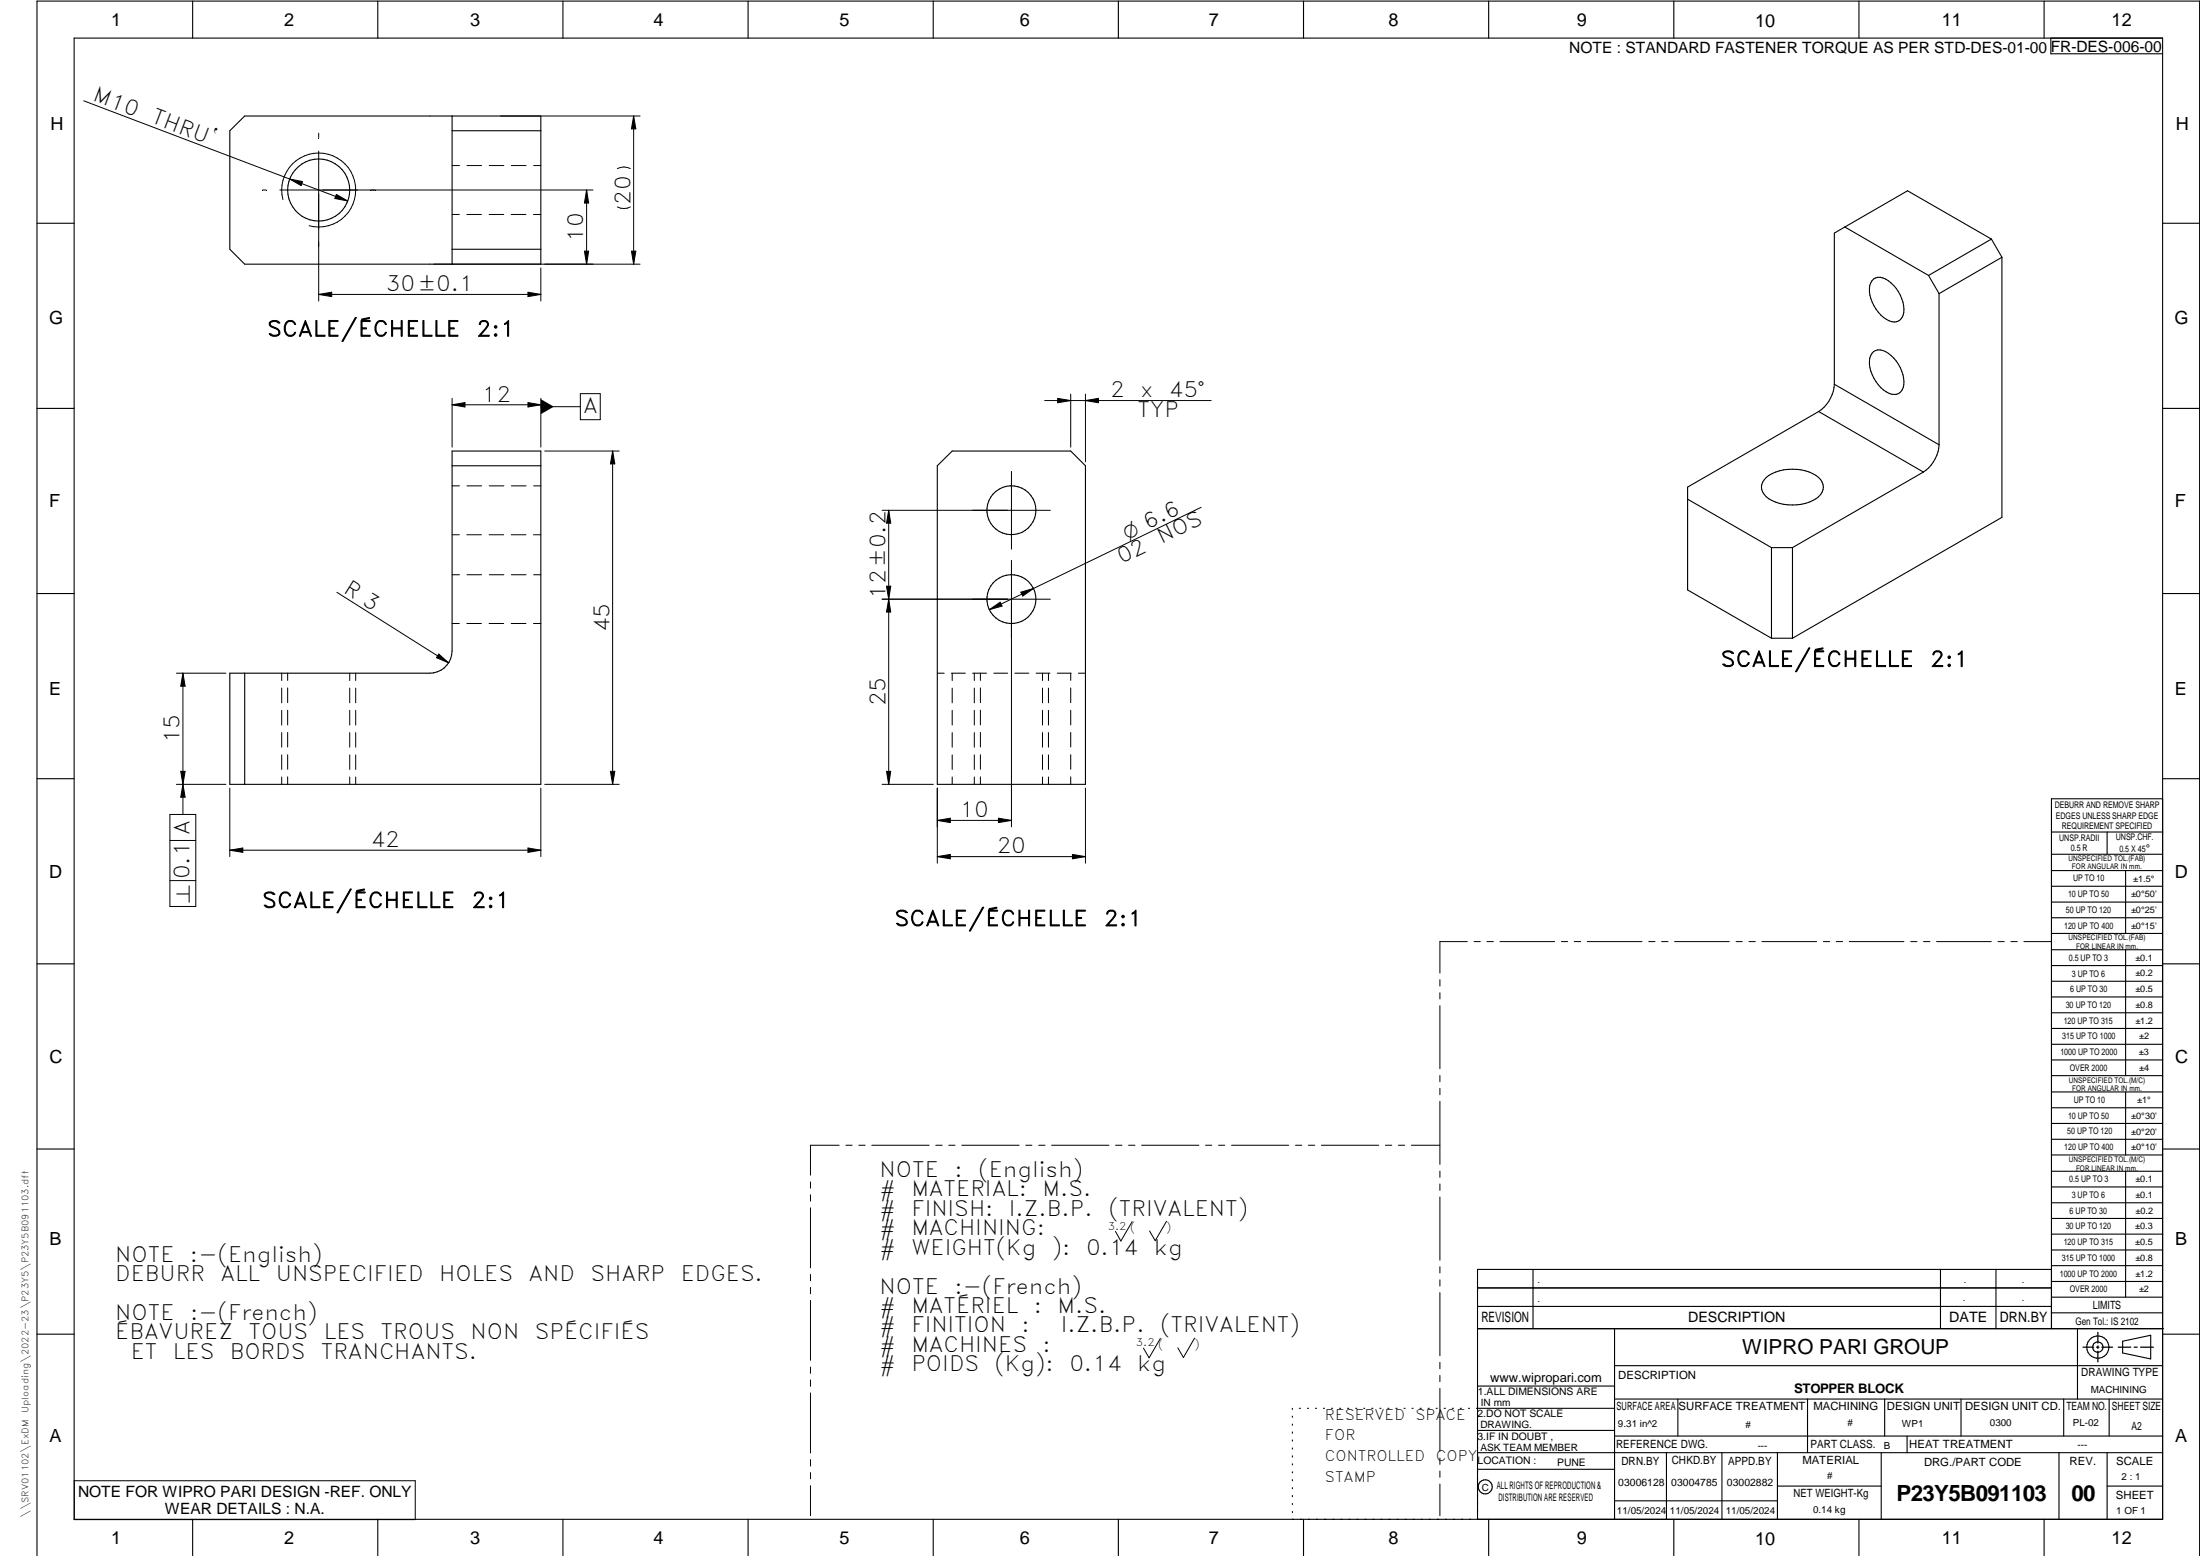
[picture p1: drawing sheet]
<svg xmlns="http://www.w3.org/2000/svg" width="594mm" height="420mm" viewBox="0 0 594 420" stroke-linecap="round" stroke-linejoin="round" font-family="sans-serif">
<g fill="none" stroke="#000" stroke-width=".3">
<path d="M20 10.3h564v400h-564zM52 .3v10M102 .3v10M152 .3v10M202 .3v10M252 .3v10M302 .3v10M352 .3v10M402 .3v10M452 .3v10M502 .3v10M552 .3v10"/>
<path d="M553.8 10.3v4.2h30.2M62.1 35.3l4-4h79.9v40h-79.9l-4-4zM122.1 35.3h23.9M122.1 31.3v40M10 60.3h10M122.1 67.3h23.9M498.2 61.3l22.6 13.1M505.9 75.4a3.3 3.3 0 0 1 4 .4 9.7 9.7 0 0 1 4 9.3 2.74 2.74 0 0 1-4.5 1.1 9.9 9.9 0 0 1-4.5-9.1zM520.8 74.4l2.8 4.9M523.6 79.3v40.8M537.8 64.6l2.8 4.9M537.8 64.6l-17 9.8"/>
<path d="M537.8 64.6l-22.7-13.1-19.8 11.4v40.9M540.6 69.5l-17 9.8M540.6 69.5v70.2l-56.6 32.6M584 60.3h10M505.9 95a3.3 3.3 0 0 1 4 .4 9.7 9.7 0 0 1 4 9.3 2.74 2.74 0 0 1-4.5 1.1 9.9 9.9 0 0 1-4.5-9.1zM10 110.3h10M491.1 111.1l-35.4 20.4v27.8l22.7 13M491.1 111.1l28.3 16.4M495.3 103.8l28.3 16.3M495.3 103.8a9.6 9.6 0 0 1-4.2 7.3M584 110.3h10M122.1 125.8h23.9"/>
<path d="M253.1 125.8l4-4h32l4 4v86h-40zM455.7 134.8l22.7 13.1M477 128.9a12.4 12.4 0 0 1 14.1 0 3.4 3.4 0 0 1-.8 5.8 12.6 12.6 0 0 1-13.3-.5 3.3 3.3 0 0 1 0-5.3zM519.4 127.5l-35.4 20.4M523.6 120.1a9.6 9.6 0 0 1-4.2 7.4M478.4 147.9v24.4M478.4 147.9h5.6M484 147.9v24.4M10 160.3h10M478.4 172.3h5.6M584 160.3h10M62.1 181.8h54a6 6 0 0 0 6-6v-54h23.9v90h-83.9z"/>
<path d="M66.1 181.8v30M10 210.3h10M584 215.7h-30v143.1M584 210.3h10M554 224.7h30M554 230.7h30M554 235.1h30M554 239.3h30M569 224.7v6M574 235.1v17M554 243.6h30M554 247.8h30"/>
<path d="M554 252.1h30M554 256.5h30M574 256.5v33.9M10 260.3h10M554 260.7h30M554 265h30M554 269.2h30M554 273.5h30M554 277.7h30M584 260.3h10M554 282h30M554 286.2h30"/>
<path d="M554 290.4h30M554 294.9h30M554 299.1h30M574 294.9v17M10 310.3h10M554 303.4h30M554 307.6h30M554 311.9h30M554 316.3h30M574 316.3v34M584 310.3h10M554 320.5h30"/>
<path d="M554 324.8h30M554 329h30M554 333.2h30M554 337.5h30M399 358.8h185.2M399 352.8h155M399 347.8h155M414 342.8v16M436 358.8v51.5M524 342.8v16M539 342.8v16M554 341.8h30"/>
<path d="M554 346h30M554 350.3h30M554 354.5h30M554 342.8h-155v67.5M561 358.8v19M10 360.3h10M399 374.3h37M436 377.8h148M453.1 377.8v10M488.1 377.8v14.5M508.9 377.8v10M529.5 377.8v10"/>
<path d="M557.3 377.8v10M569.5 377.8v10M573.2 362.2l7.6-1.6v6.3l-7.6-1.6zM584 368.8h-148M584 360.3h10M349 380.3v.3M349 382.4v.3M349 384.6v.3M349 386.7v.3M349 388.8v.3M349 391v.3M349 393.1v.3"/>
<path d="M349 395.3v.3M349 397.4v.3M349 399.5v.3M350.9 380.3h.2M353.1 380.3h.2M355.2 380.3h.3M357.4 380.3h.3M359.6 380.3h.3M361.7 380.3h.3M363.9 380.3h.3M366.1 380.3h.3M368.3 380.3h.2"/>
<path d="M370.4 380.3h.3M372.6 380.3h.3M374.8 380.3h.3M376.9 380.3h.4M379.1 380.3h.3M381.3 380.3h.3M383.4 380.3h.4M385.6 380.3h.3M387.8 380.3h.3M390 380.3h.3M392.2 380.3h.3M394.3 380.3h.3"/>
<path d="M396.5 380.3h.3M398.7 380.3h37.3M399 396.7h37M399 392.3h185M399 386.2h37M436 387.8h148M450 392.3v18M465 392.3v18M480 392.3v18M508 392.3v18M515 387.8v4.5M556 392.3v18"/>
<path d="M569 392.3v18M52 410.3v9.7M102 410.3v9.7M152 410.3v9.7M202 410.3v9.7M252 410.3v9.7M302 410.3v9.7M349 401.7v.3M349 403.8v.4M349 406v.3M349 408.1v.3M352 410.3v9.7"/>
<path d="M402 410.3v9.7M436 405.3h44M452 410.3v9.7M480 401.3h28M502 410.3v9.7M552 410.3v9.7M569 401.3h15M10 420v-419.7h584v419.7"/>
<circle cx="86.1" cy="51.3" r="8.4"/>
<circle cx="273.1" cy="137.8" r="6.6"/>
<circle cx="273.1" cy="161.8" r="6.6"/>
<circle cx="566.5" cy="363.7" r="1.39"/>
<circle cx="566.5" cy="363.8" r="3"/>
<circle cx="401.1" cy="401.5" r="1.9"/>
</g>
<g fill="none" stroke="#000" stroke-width=".27">
<path d="M22.6 27.2l55.6 21.1M86.1 35.9v.1M86.1 36.2v.9M135.1 31.3h37.7M171.1 31.3l.6 3.5h-1.2zM171.1 31.3v40M70.9 51.3h1M75.6 51.3h84.5M76.4 53.9a10 10 0 0 1 8.8-12.6 10 10 0 0 1 10.8 10.9 10 10 0 0 1-12.5 8.8M78.2 48.3l15.7 6M78.2 48.3l3.5 .7-.4 1.1zM86.1 40.8v40.5"/>
<path d="M90.8 52.5l3.1 1.8-3.5-.7zM122.1 57.9h1.9M122.1 44.7h2M126.1 57.9h3.9M126.1 44.7h3.9M132.1 57.9h3.9M132.1 44.7h4M138 57.9h4M138.1 44.7h4M144.1 57.9h1.9M144.1 44.7h1.9M158.4 51.3l.6 3.5h-1.2z"/>
<path d="M158.4 51.3v20M166.7 45.5a3.9 3.9 0 0 1 3.5 0M170.2 55.9a3.9 3.9 0 0 1-3.5 0M86.1 79.5h59.9M86.1 79.5l3.5-.6v1.2zM117.1 71.3h55.7M142.6 78.9l3.4 .6-3.4 .6zM146 72.3v9M157.8 67.8h1.2l-.6 3.5zM170.5 67.8h1.2l-.6 3.5zM122.1 107.6v13.1M122.1 109.3l3.5-.6v1.2z"/>
<path d="M122.1 109.3h23.9M142.6 108.7l3.4 .6-3.4 .6zM146 107.6v13.1M146 109.8h10.7M156.7 106.3h5.4v7h-5.4zM282.1 108.2h45M285.6 107.6l3.5 .6-3.5 .6zM289.1 106.4v14.3M293.1 108.2l3.5-.6v1.2zM293.1 106.4v18.3M122.1 131.2h2M126.1 131.2h3.9"/>
<path d="M132.1 131.2h4M138.1 131.2h4M144.1 131.2h1.9M147.1 121.8h20.1M165.4 121.8l.6 3.5h-1.2zM165.4 121.8v90M238.2 137.8h45.4M240 137.8v74M240 137.8l.5 3.5h-1.1zM273.1 127.3v21M324.4 137l-57.2 27.6M91 159.9l30.2 19.1"/>
<path d="M122.1 144.4h1.9M122.1 155.2h2M126.1 144.4h3.9M126.1 155.2h3.9M132.1 144.4h3.9M132.1 155.2h4M138 144.4h4M138.1 155.2h4M144.1 144.4h1.9M144.1 155.2h1.9M239.4 158.3h1.1l-.5 3.5zM273.1 151.3v72"/>
<path d="M275.7 159.9l3.4-1-2.9 2.1zM118.5 176.6l2.7 2.4-3.4-1.4zM122.1 168.4h1.9M126.1 168.4h3.9M132.1 168.4h3.9M138 168.4h4M144.1 168.4h1.9M238.2 161.8h45.4M240 161.8l.5 3.5h-1.1zM267.2 164.6l2.9-2 .5 1.1zM47.6 181.8h13.4M49.4 181.8v38.1"/>
<path d="M49.4 181.8l.6 3.5h-1.2zM76.1 181.8v2M76.1 185.8v4M76.1 191.8v4M76.1 197.8v4M77.7 181.8v1.9M77.7 185.8v3.9M77.7 191.8v3.9M77.7 197.8v3.9M94.4 181.8v2M94.4 185.8v4M94.4 191.8v4"/>
<path d="M94.4 197.8v4M96 181.8v2M96 185.8v4M96 191.8v4M96 197.8v4M253.1 181.8h1.9M256.9 181.8h3.8M257.1 181.8v2M257.1 185.8v4M257.1 191.8v4M257.1 197.8v4M262.6 181.8h3.8"/>
<path d="M263.1 181.8v2M263.1 185.8v4M263.1 191.8v4M263.1 197.8v4M264.7 181.8v1.9M264.7 185.8v3.9M264.7 191.8v3.9M264.7 197.8v3.9M268.3 181.8h3.8M274.1 181.8h3.7M279.8 181.8h3.7M281.5 181.8v2"/>
<path d="M281.5 185.8v4M281.5 191.8v4M281.5 197.8v4M283.1 181.8v2M283.1 185.8v4M283.1 191.8v4M283.1 197.8v4M285.5 181.8h3.8M289.1 181.8v1.9M289.1 185.8v3.9M289.1 191.8v3.9M289.1 197.8v3.9"/>
<path d="M291.2 181.8h1.9M45.9 219.9h7v24.9h-7zM47.6 211.8h13.4M48.8 208.3h1.2l-.6 3.5zM49.4 211.8l.6 3.5h-1.2zM62.1 212.8v18.5M76.1 203.8v4M76.1 209.8v2M77.7 203.8v3.9M77.7 209.8v2M94.4 203.8v4M94.4 209.8v2"/>
<path d="M96 203.8v4M96 209.8v2M146 212.8v18.5M147.1 211.8h20.1M164.8 208.3h1.2l-.6 3.5zM238.2 211.8h13.8M239.4 208.3h1.1l-.5 3.5zM253.1 212.8v20.3M257.1 203.8v4M257.1 209.8v2M263.1 203.8v4M263.1 209.8v2"/>
<path d="M264.7 203.8v3.9M264.7 209.8v2M281.5 203.8v4M281.5 209.8v2M283.1 203.8v4M283.1 209.8v2M289.1 203.8v3.9M289.1 209.8v2M293.1 212.8v20.3M45.9 237.8h7M45.9 226.9h7M62.1 229.6l3.5-.6v1.2z"/>
<path d="M62.1 229.6h83.9M142.6 229l3.4 .6-3.4 .6zM253.1 221.5l3.5-.6v1.2zM253.1 231.3h40M253.1 221.5h20M253.1 231.3l3.5-.6v1.2zM269.6 220.9l3.5 .6-3.5 .6zM289.6 230.7l3.5 .6-3.5 .6zM396.2 254.3h-7.4v8.5M398.1 254.3h1.6M401.5 254.3h1.8M405 254.3h14.8"/>
<path d="M421.6 254.3h1.7M425.1 254.3h1.7M428.6 254.3h14.8M445.2 254.3h1.7M448.7 254.3h1.7M452.2 254.3h14.8M468.8 254.3h1.7M472.3 254.3h1.7M475.8 254.3h14.8M492.4 254.3h1.7M495.8 254.3h1.8M499.4 254.3h14.7"/>
<path d="M516 254.3h1.6M519.4 254.3h1.8M522.9 254.3h14.8M539.5 254.3h1.7M543 254.3h1.7M546.5 254.3h7.4M388.8 264.5v1.8M388.8 268.1v1.6M388.8 271.6v17M388.8 290.4v1.7M388.8 293.9v1.7M388.8 297.4v17"/>
<path d="M218.9 319.2v1.6M226.6 309.2h-7.7v8.1M228.4 309.2h1.7M231.9 309.2h1.7M235.4 309.2h15.5M252.7 309.2h1.7M256.2 309.2h1.7M259.7 309.2h15.5M277 309.2h1.7M280.5 309.2h1.7M284 309.2h15.5M301.2 309.2h1.8"/>
<path d="M304.8 309.2h1.7M308.3 309.2h15.5M325.5 309.2h1.7M329.1 309.2h1.6M332.6 309.2h15.4M349.8 309.2h1.7M353.3 309.2h1.7M356.8 309.2h15.5M374.1 309.2h1.7M377.6 309.2h1.7M381.1 309.2h7.7M388.8 316.2v1.7"/>
<path d="M388.8 319.7v1.7M218.9 322.6v1.8M218.9 326.1v16.2M305.7 329.9l-3 5.2-1.5-2.6M315 329.8l-3.1 5.2-1.5-2.6M388.8 323.2v17.1M218.9 344.1v1.8M218.9 347.6v1.7M218.9 351.2v16.1M388.8 342.1v1.6M388.8 345.6v1.7M388.8 349v17.1"/>
<path d="M218.9 369.1v1.7M218.9 372.6v1.8M218.9 376.1v16.2M313.3 361.4l-3 5.2-1.5-2.6M322.6 361.3l-3 5.3-1.6-2.7M388.8 367.9v1.7M388.8 371.4v1.7M388.8 374.9v17M20.1 399.8h92v10.5h-92zM218.9 394.1v1.8M218.9 397.6v1.7M388.8 393.7v1.7"/>
<path d="M388.8 397.2v1.7M218.9 401.2v8.1M388.8 400.7v8.6"/>
</g>
<path d="M566.5 359.7v3M562.5 363.8h2.9M566.1 363.8h.7M566.5 363.4v.7M566.5 364.9v2.8M567.6 363.8h2.9M572 363.8h3.4M576.3 363.8h.8M578 363.8h3.5" fill="none" stroke="#000" stroke-width=".34"/>
<g fill="#000">
<path d="M171.1 31.3l.6 3.5h-1.2zM78.2 48.3l3.5 .7-.4 1.1zM90.8 52.5l3.1 1.8-3.5-.7zM158.4 51.3l.6 3.5h-1.2zM157.8 67.8h1.2l-.6 3.5zM170.5 67.8h1.2l-.6 3.5zM86.1 79.5l3.5-.6v1.2zM142.6 78.9l3.4 .6-3.4 .6zM122.1 109.3l3.5-.6v1.2zM142.6 108.7l3.4 .6-3.4 .6zM146 107.8l3.6 2-3.6 2zM285.6 107.6l3.5 .6-3.5 .6z"/>
<path d="M293.1 108.2l3.5-.6v1.2zM165.4 121.8l.6 3.5h-1.2zM239.4 158.3h1.1l-.5 3.5zM240 137.8l.5 3.5h-1.1zM118.5 176.6l2.7 2.4-3.4-1.4zM240 161.8l.5 3.5h-1.1zM267.2 164.6l2.9-2 .5 1.1zM275.7 159.9l3.4-1-2.9 2.1zM49.4 181.8l.6 3.5h-1.2zM48.8 208.3h1.2l-.6 3.5zM49.4 211.8l.6 3.5h-1.2zM164.8 208.3h1.2l-.6 3.5z"/>
<path d="M239.4 208.3h1.1l-.5 3.5zM62.1 229.6l3.5-.6v1.2zM142.6 229l3.4 .6-3.4 .6zM253.1 231.3l3.5-.6v1.2zM253.1 221.5l3.5-.6v1.2zM269.6 220.9l3.5 .6-3.5 .6zM289.6 230.7l3.5 .6-3.5 .6z"/>
</g>
<g font-size="6">
<text x="512.1" y="405.2">P23Y5B091103</text>
<text x="559.4" y="405.2">00</text>
</g>
<g font-size="5.7">
<text x="24.8" y="27.1" transform="rotate(21 24.8 27.1)">M10</text>
<text x="40.5" y="33.1" transform="rotate(21 40.5 33.1)">THRU`</text>
<text x="170.2" y="55.3" transform="rotate(-90 170.2 55.3)">20</text>
<text x="157.5" y="65.3" transform="rotate(-90 157.5 65.3)">10</text>
<text x="104.2" y="78.7">30±0.1</text>
<text x="72.1" y="90.8">SCALE/ÉCHELLE</text>
<text x="128.7" y="90.8">2:1</text>
<text x="299.8" y="107.3">2</text>
<text x="307.9" y="107.3">x</text>
<text x="315.7" y="107.3">45°</text>
<text x="130.1" y="108.4">12</text>
<text x="157.4" y="111.5">A</text>
<text x="307.2" y="112.5">TYP</text>
<text x="313.7" y="147" transform="rotate(-26 313.7 147)">NOS</text>
<text x="302.8" y="152.3" transform="rotate(-26 302.8 152.3)">02</text>
<text x="92.4" y="159.9" transform="rotate(32 92.4 159.9)">R 3</text>
<text x="239.1" y="161.6" transform="rotate(-90 239.1 161.6)">12±0.2</text>
<text x="164.6" y="170.7" transform="rotate(-90 164.6 170.7)">45</text>
<text x="464.6" y="180">SCALE/ÉCHELLE</text>
<text x="521.2" y="180">2:1</text>
<text x="239.1" y="190.7" transform="rotate(-90 239.1 190.7)">25</text>
<text x="48.5" y="200.7" transform="rotate(-90 48.5 200.7)">15</text>
<text x="259.2" y="220.6">10</text>
<text x="100.1" y="228.7">42</text>
<text x="269.1" y="230.4">20</text>
<text x="51.1" y="237.4" transform="rotate(-90 51.1 237.4)">0.1 A</text>
<text x="70.8" y="245.1">SCALE/ÉCHELLE</text>
<text x="127.3" y="245.1">2:1</text>
<text x="241.5" y="250">SCALE/ÉCHELLE</text>
<text x="298.1" y="250">2:1</text>
<text x="237.5" y="317.8">NOTE</text>
<text x="257.7" y="317.8">:</text>
<text x="264.1" y="317.8">(English)</text>
<text x="237.5" y="323">#</text>
<text x="246.1" y="323">MATERIAL:</text>
<text x="281.5" y="323">M.S.</text>
<text x="237.5" y="328.3">#</text>
<text x="246.1" y="328.3">FINISH:</text>
<text x="272.4" y="328.3">I.Z.B.P.</text>
<text x="299.3" y="328.3">(TRIVALENT)</text>
<text x="237.5" y="333.5">#</text>
<text x="246.1" y="333.5">MACHINING:</text>
<text x="31.1" y="340.7">NOTE</text>
<text x="51.3" y="340.7">:-(English)</text>
<text x="237.5" y="338.8">#</text>
<text x="246.1" y="338.8">WEIGHT(Kg</text>
<text x="284" y="338.8">):</text>
<text x="293.3" y="338.8">0.14</text>
<text x="311.6" y="338.8">kg</text>
<text x="31.1" y="345.9">DEBURR</text>
<text x="59.6" y="345.9">ALL</text>
<text x="74.5" y="345.9">UNSPECIFIED</text>
<text x="118.6" y="345.9">HOLES</text>
<text x="142.8" y="345.9">AND</text>
<text x="159.4" y="345.9">SHARP</text>
<text x="183.8" y="345.9">EDGES.</text>
<text x="237.5" y="349.3">NOTE</text>
<text x="257.7" y="349.3">:-(French)</text>
<text x="31.1" y="356.4">NOTE</text>
<text x="51.3" y="356.4">:-(French)</text>
<text x="237.5" y="354.5">#</text>
<text x="237.5" y="359.8">#</text>
<text x="246.1" y="359.8">FINITION</text>
<text x="246.1" y="354.5">MATÉRIEL</text>
<text x="275.8" y="359.8">:</text>
<text x="279.2" y="354.5">:</text>
<text x="285.6" y="354.5">M.S.</text>
<text x="286.4" y="359.8">I.Z.B.P.</text>
<text x="313.3" y="359.8">(TRIVALENT)</text>
<text x="31.1" y="361.7">ÉBAVUREZ</text>
<text x="67.1" y="361.7">TOUS</text>
<text x="87.4" y="361.7">LES</text>
<text x="102.8" y="361.7">TROUS</text>
<text x="127.1" y="361.7">NON</text>
<text x="144.4" y="361.7">SPÉCIFIÉS</text>
<text x="237.5" y="365">#</text>
<text x="246.1" y="365">MACHINES</text>
<text x="281.5" y="365">:</text>
<text x="35.3" y="366.9">ET</text>
<text x="46.7" y="366.9">LES</text>
<text x="62" y="366.9">BORDS</text>
<text x="86.6" y="366.9">TRANCHANTS.</text>
<text x="237.5" y="370.3">#</text>
<text x="246.1" y="370.3">POIDS</text>
<text x="268.5" y="370.3">(Kg):</text>
<text x="288.8" y="370.3">0.14</text>
<text x="307.1" y="370.3">kg</text>
</g>
<text font-size="5.6" x="470.5" y="365.5">WIPRO PARI GROUP</text>
<g font-size="5.4">
<text x="304.4" y="145.7" transform="rotate(-26 304.4 145.7)">O 6.6</text>
<text x="51.1" y="243.7" transform="rotate(-90 51.1 243.7)">n</text>
</g>
<g font-size="4.9">
<text x="30" y="6.9">1</text>
<text x="76.7" y="6.9">2</text>
<text x="127" y="6.9">3</text>
<text x="176.5" y="6.9">4</text>
<text x="226.7" y="6.9">5</text>
<text x="275.4" y="6.9">6</text>
<text x="326.4" y="6.9">7</text>
<text x="375" y="6.9">8</text>
<text x="425.8" y="6.9">9</text>
<text x="473.9" y="7.3">10</text>
<text x="524.3" y="6.9">11</text>
<text x="570.2" y="6.9">12</text>
<text x="13.6" y="35.1">H</text>
<text x="587.6" y="35.1">H</text>
<text x="13.2" y="87.5">G</text>
<text x="587.2" y="87.5">G</text>
<text x="13.2" y="137">F</text>
<text x="587.2" y="137">F</text>
<text x="13.2" y="187.6">E</text>
<text x="587.2" y="187.6">E</text>
<text x="13.2" y="237">D</text>
<text x="587.2" y="237">D</text>
<text x="13.4" y="287.1">C</text>
<text x="587.4" y="287.1">C</text>
<text x="13.4" y="336.2">B</text>
<text x="587.4" y="336.2">B</text>
<text x="13.4" y="389.3">A</text>
<text x="587.4" y="389.3">A</text>
<text x="30" y="416.9">1</text>
<text x="76.7" y="416.9">2</text>
<text x="127" y="416.9">3</text>
<text x="176.5" y="416.9">4</text>
<text x="226.7" y="416.9">5</text>
<text x="275.4" y="416.9">6</text>
<text x="326.4" y="416.9">7</text>
<text x="375" y="416.9">8</text>
<text x="425.8" y="416.9">9</text>
<text x="473.9" y="417.3">10</text>
<text x="524.3" y="416.9">11</text>
<text x="570.2" y="416.9">12</text>
</g>
<g font-size="4.2">
<text x="423.7" y="14.3">NOTE : STANDARD FASTENER TORQUE AS PER STD-DES-01-00</text>
<text x="553.8" y="14">FR-DES-006-00</text>
<text x="21.1" y="404.3">NOTE FOR WIPRO PARI DESIGN -REF. ONLY</text>
<text x="44.5" y="408.8">WEAR DETAILS : N.A.</text>
</g>
<g font-size="3.9">
<text x="400" y="357.1">REVISION</text>
<text x="455.9" y="357.1">DESCRIPTION</text>
<text x="526.4" y="357.1">DATE</text>
<text x="540" y="357.1">DRN.BY</text>
<text x="357.8" y="383.3">RESERVED</text>
<text x="382.3" y="383.3">SPACE</text>
<text x="357.8" y="388.9">FOR</text>
<text x="357.8" y="394.5">CONTROLLED</text>
<text x="387.8" y="394.5">COPY</text>
<text x="357.8" y="400">STAMP</text>
</g>
<text font-size="3.6" x="484.5" y="376.1">STOPPER BLOCK</text>
<text font-size="3.5" x="402.4" y="373.3">www.wipropari.com</text>
<g font-size="3.1">
<text x="565.1" y="353.5">LIMITS</text>
<text x="562" y="371.7">DRAWING TYPE</text>
<text x="437" y="372.3">DESCRIPTION</text>
<text x="436.5" y="380.8">SURFACE AREA</text>
<text x="453.3" y="380.8">SURFACE TREATMENT</text>
<text x="489.7" y="380.8">MACHINING</text>
<text x="509.5" y="380.8">DESIGN UNIT</text>
<text x="530.6" y="380.8">DESIGN UNIT CD.</text>
<text x="558" y="380.6">TEAM NO.</text>
<text x="570.3" y="380.7">SHEET SIZE</text>
<text x="575.6" y="386.1">A2</text>
<text x="436.4" y="391.1">REFERENCE DWG.</text>
<text x="437.8" y="395.5">DRN.BY</text>
<text x="451.4" y="395.4">CHKD.BY</text>
<text x="466.6" y="395.5">APPD.BY</text>
<text x="486.7" y="395.4">MATERIAL</text>
<text x="488.9" y="390.9">PART CLASS.</text>
<text x="515.6" y="390.9">HEAT TREATMENT</text>
<text x="519.6" y="395.9">DRG./PART CODE</text>
<text x="558.9" y="395.5">REV.</text>
<text x="571.4" y="395.6">SCALE</text>
<text x="484.3" y="404.2">NET WEIGHT-Kg</text>
<text x="571.4" y="404.7">SHEET</text>
</g>
<text font-size="3" x="579.5" y="230.1">°</text>
<g font-size="2.8">
<text x="299.1" y="332.1">3.2 (</text>
<text x="315" y="332.5">)</text>
<text x="560.4" y="357.7">Gen Tol.: IS 2102</text>
<text x="306.7" y="363.6">3.2 (</text>
<text x="322.5" y="364">)</text>
<text x="399.1" y="376.6">1.ALL DIMENSIONS ARE</text>
<text x="399" y="382.7">2.DO NOT SCALE</text>
<text x="399" y="388.7">3.IF IN DOUBT ,</text>
<text x="399" y="395.4">LOCATION :</text>
<text x="420.5" y="396">PUNE</text>
<text x="404.2" y="402">ALL RIGHTS OF REPRODUCTION &amp;</text>
<text x="437" y="401.2">03006128</text>
<text x="451.3" y="401.2">03004785</text>
<text x="466.3" y="401.2">03002882</text>
<text x="404.7" y="405.4">DISTRIBUTION ARE RESERVED</text>
</g>
<g font-size="2.7">
<text x="564.6" y="376.2">MACHINING</text>
<text x="399.9" y="379.7">IN mm</text>
<text x="399.7" y="385.7">DRAWING.</text>
<text x="436.9" y="385.4">9.31 in^2</text>
<text x="471.4" y="385.5">#</text>
<text x="498.9" y="385">#</text>
<text x="513.6" y="385.3">WP1</text>
<text x="537.3" y="385.1">0300</text>
<text x="559.7" y="385.1">PL-02</text>
<text x="399.7" y="391.8">ASK TEAM MEMBER</text>
<text x="474.6" y="391.2">---</text>
<text x="508.7" y="391.2">B</text>
<text x="561" y="391.1">---</text>
<text x="493.4" y="399.5">#</text>
<text x="572.8" y="399.7">2 : 1</text>
<text x="400.1" y="402.5">C</text>
<text x="436.6" y="408.7">11/05/2024</text>
<text x="450.9" y="408.8">11/05/2024</text>
<text x="466" y="408.9">11/05/2024</text>
<text x="489.6" y="408.5">0.14 kg</text>
<text x="571.4" y="408.7">1 OF 1</text>
</g>
<g font-size="2.5">
<text x="554.9" y="218.3">DEBURR AND REMOVE SHARP</text>
<text x="555.2" y="221">EDGES UNLESS SHARP EDGE</text>
<text x="556.1" y="227.1">UNSP.RADII</text>
<text x="556.8" y="223.8">REQUIREMENT SPECIFIED</text>
<text x="571.4" y="226.9">UNSP.CHF.</text>
<text x="559.2" y="229.9">0.5 R</text>
<text x="572.3" y="230.1">0.5 X 45</text>
<text x="559.8" y="238">UP TO 10</text>
<text x="576.1" y="238.1">±1.5°</text>
<text x="558.5" y="242.2">10 UP TO 50</text>
<text x="575.5" y="242.3">±0°50'</text>
<text x="557.4" y="250.7">120 UP TO 400</text>
<text x="557.9" y="246.5">50 UP TO 120</text>
<text x="575.5" y="250.7">±0°15'</text>
<text x="575.5" y="246.5">±0°25'</text>
<text x="558.7" y="259.4">0.5 UP TO 3</text>
<text x="559.5" y="263.7">3 UP TO 6</text>
<text x="576.6" y="263.6">±0.2</text>
<text x="576.6" y="259.4">±0.1</text>
<text x="559" y="267.9">6 UP TO 30</text>
<text x="576.6" y="267.9">±0.5</text>
<text x="557.8" y="272.2">30 UP TO 120</text>
<text x="576.6" y="272.2">±0.8</text>
<text x="556.9" y="280.7">315 UP TO 1000</text>
<text x="557.3" y="276.4">120 UP TO 315</text>
<text x="576.6" y="276.4">±1.2</text>
<text x="577.7" y="280.7">±2</text>
<text x="556.4" y="284.9">1000 UP TO 2000</text>
<text x="577.6" y="284.9">±3</text>
<text x="558.9" y="289.2">OVER 2000</text>
<text x="577.7" y="289.3">±4</text>
<text x="560" y="297.9">UP TO 10</text>
<text x="577.1" y="297.9">±1°</text>
<text x="558.5" y="302.1">10 UP TO 50</text>
<text x="575.5" y="302.1">±0°30'</text>
<text x="557.4" y="310.6">120 UP TO 400</text>
<text x="558.2" y="306.3">50 UP TO 120</text>
<text x="575.5" y="310.6">±0°10'</text>
<text x="575.5" y="306.4">±0°20'</text>
<text x="558.8" y="319.2">0.5 UP TO 3</text>
<text x="559.4" y="323.4">3 UP TO 6</text>
<text x="576.6" y="319.2">±0.1</text>
<text x="576.6" y="323.5">±0.1</text>
<text x="558.9" y="327.7">6 UP TO 30</text>
<text x="576.7" y="327.7">±0.2</text>
<text x="557.8" y="332">30 UP TO 120</text>
<text x="576.6" y="332">±0.3</text>
<text x="556.8" y="340.5">315 UP TO 1000</text>
<text x="557.3" y="336.3">120 UP TO 315</text>
<text x="576.6" y="336.3">±0.5</text>
<text x="576.6" y="340.5">±0.8</text>
<text x="415.2" y="346.4">.</text>
<text x="530.3" y="346.5">.</text>
<text x="545.9" y="346.4">.</text>
<text x="556.2" y="344.7">1000 UP TO 2000</text>
<text x="576.6" y="344.7">±1.2</text>
<text x="415.2" y="351.5">.</text>
<text x="530" y="351.3">.</text>
<text x="545.9" y="351.4">.</text>
<text x="558.9" y="349">OVER 2000</text>
<text x="577.6" y="349">±2</text>
</g>
<g font-size="2.4">
<text x="7.7" y="381.5" transform="rotate(-90 7.7 381.5)">Uploading\2022-23\P23Y5\P23Y5B091103.dft</text>
<text x="7.7" y="409.8" transform="rotate(-90 7.7 409.8)">\\SRV01102\ExDM</text>
</g>
<g font-size="2.1">
<text x="558.5" y="232.4">UNSPECIFIED TOL.(FAB)</text>
<text x="559.5" y="234.7">FOR ANGULAR IN mm.</text>
<text x="558.6" y="253.9">UNSPECIFIED TOL.(FAB)</text>
<text x="560.7" y="256.3">FOR LINEAR IN mm.</text>
<text x="558.7" y="292.3">UNSPECIFIED TOL.(M/C)</text>
<text x="559.6" y="294.7">FOR ANGULAR IN mm.</text>
<text x="558.7" y="313.7">UNSPECIFIED TOL.(M/C)</text>
<text x="560.6" y="316.1">FOR LINEAR IN mm.</text>
</g>
</svg>
